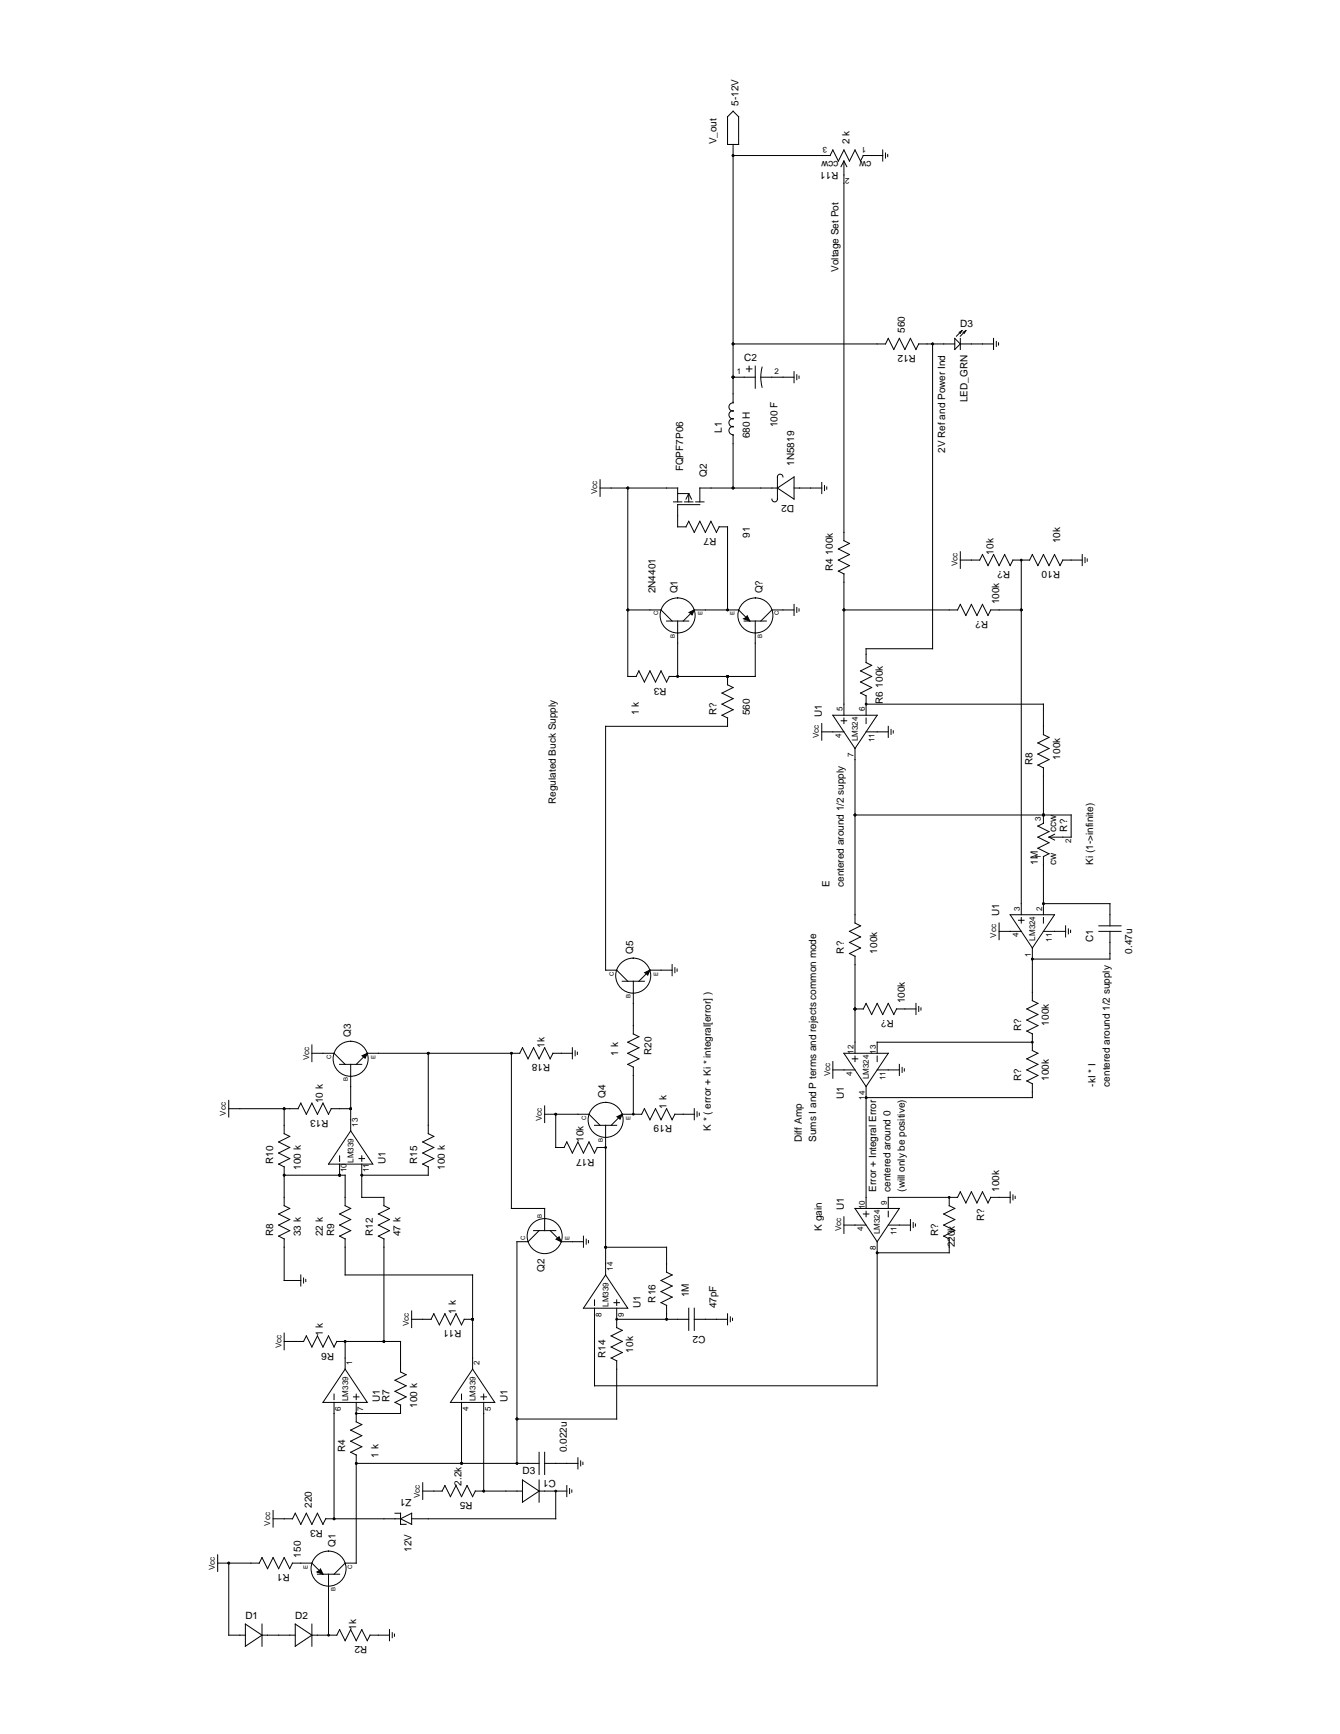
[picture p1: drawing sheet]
<svg xmlns="http://www.w3.org/2000/svg" width="216mm" height="279mm" viewBox="0 0 216 279" stroke-linecap="round" stroke-linejoin="round" font-family="sans-serif">
<g fill="none" stroke="#000" stroke-width=".16">
<path d="M117.2 18.8l.9-.9 .9 .9v4.5h-1.8zM118.1 23.3v41.6a.65 .65 0 0 0-.7 .7 .65 .65 0 0 0 .7 .6 .64 .64 0 0 0-.7 .6 .64 .64 0 0 0 .7 .7 .64 .64 0 0 0-.7 .6 .64 .64 0 0 0 .7 .6 .65 .65 0 0 0-.7 .7 .65 .65 0 0 0 .7 .6v8.6M118.1 25.1h15.6l.5-.9 .9 1.8 .9-1.8 .9 1.8 .9-1.8 .9 1.8 .4-.9h3.1M136 26l-.5 .9M136.4 26.9l-.4-.9v61.1l.9 .5-1.8 .9 1.8 .9-1.8 .8 1.8 .9-1.8 .9 .9 .5M142.2 24.2v1.8M142.7 24.7v.8M143 24.9v.3M118.1 55.4h24.6l.4-.9 .9 1.8 .9-1.8 .9 1.8 .9-1.8 .9 1.8 .4-.9h5.8M120.3 59.4h.8M120.7 59v.9M121.7 59v3.6"/>
<path d="M122.8 59.2a6.2 6.2 0 0 0 0 3.2M127.9 59.9v1.8M150.3 55.4v49.1h-10.8v2.3l.9 .4-1.7 .9 1.7 .9-1.7 .9 1.7 .9-1.7 .9 .8 .4M153.8 54.5l.9 .9-.9 .9zM154.7 54.5v1.8M154.7 55.4h5.4M155 53.3l-.3 .4M155 53.3l-.9 .9M155 53.3l-.5 .2M155.6 53.3l-.3 .4M155.6 53.3l-.9 .9M155.6 53.3l-.4 .2"/>
<path d="M160.1 54.5v1.8M160.5 55v.8M160.9 55.2v.4M96.7 78.6h12.5v2.3M96.7 77.3v2.7M101.1 78.6v30.4h1.4l.4-.9 .9 1.8 .9-1.8 .9 1.8 .9-1.8 .9 1.8 .4-.9h13.9v-8.9M109.2 79.5h1.8M111 79.5l-.5 .9M111 79.5l.4 .9M111 79.5v1.4M118.1 60.8h3.6M125.3 78.6l2.6-1.7v3.5z"/>
<path d="M125.3 78.6h-12.5v2.3M126.1 76.9a.45 .45 0 0 0-.4-.5 .45 .45 0 0 0-.4 .5v3.5a.45 .45 0 0 1-.5 .5 .45 .45 0 0 1-.4-.5M127.9 60.8h-5.3M127.9 78.6h4.5M128.4 60.4v.8M128.7 60.6v.4M132.4 77.7v1.8M132.8 78.2v.8M133.2 78.5v.3M101.1 98.3h5.4l1.8 1.8M108.5 80.9h1.4M110.3 80.9h1.3"/>
<path d="M111 98.7l.9-.4-.4 .8zM112.1 80.9h1.3M112.8 81.3h-3.6v3.6h1.3l.5-.9 .9 1.8 .9-1.8 .8 1.8 .9-1.8 .9 1.8 .5-.9M115.9 84.9h1.3v13.4M119.8 99.7l.4-.2 .2-.3 .4 .9zM124.4 98.3l-1.8 1.8M124.4 98.3h3.5M127.9 97.4v1.8M128.4 97.9v.8M128.7 98.1v.4M136 92.5v22.7M136 98.3h18.3l.4-.9 .9 1.8 .9-1.8 .9 1.8 .9-1.8 .9 1.8 .4-.9h4.9"/>
<path d="M154.7 88.9v2.7M163.2 90.2h2.7l.4-.8 .9 1.7 .9-1.7 .9 1.7 .9-1.7 .9 1.7 .4-.9h3.2M163.2 90.2l-.4 .9-.9-1.7-.9 1.7-.9-1.7-.9 1.7-.9-1.7-.5 .8h-3.1M164.5 90.2v57.2M174.4 89.4v1.7M174.8 89.8v.8M175.2 90.1v.3M107.4 100.1h3.6M109.2 100.1v8.9M110.1 100.1l1.8-1.8h7.1l1.8 1.8M116.3 111.7l1.8 .9-1.8 .9 1.8 .9-1.8 .8 .9 .5v1.3M117.2 117h-19.6v39.3h1.8l1.7 1.8"/>
<path d="M117.2 109v1.3l.9 .5-1.8 .9M119.9 100.1h3.6M132.4 116.6v2.7M132.4 117.9h3.6M134.2 115.2h7.1l-3.5 5.4zM135.5 116.1h.9M136 115.7v.9M139.5 113.5h28.6v4.9l.9 .4-1.8 .9 1.8 .9-1.8 .9 1.8 .9-1.8 .9M139.5 117.9h3.6M139.5 112.1v3.1M139.5 115.7v.9M143.1 117v1.8"/>
<path d="M143.6 117.5v.8M143.9 117.7v.4M137.8 120.6v28.1l.9 .5-1.8 .9 1.8 .9-1.8 .9 1.8 .9-1.8 .8 .9 .5v15.6M137.8 131.3h34.8v3.6h-3.6M167.2 123.3l.9 .4M168.1 123.7v9l-.9 .4 1.8 .9-1.8 .9 1.8 .9-1.8 .9 1.8 .9-.9 .4v9.4M169 134.9l.9 .5M169.9 134.4l-.9 .5M100.3 158.1h3.5M102 158.1v8.5l.9 .4-1.8 .9 1.8 .9-1.8 .9 1.8 .9-1.8 .9 .9 .4v7.6M103.9 156.7l.8-.4-.3 .8zM108.3 156.3h-3.6l-1.8 1.8"/>
<path d="M108.3 155.4v1.8M108.7 155.9v.8M109.1 156.1v.4M161 148.7v2.7M162.8 147.4h7.1l-3.6 5.4zM164.1 148.3h.9M164.5 147.8v.9M164.5 150.1h-3.5M166.3 152.8v8.4l.9 .5-1.8 .9 1.8 .9-1.8 .9 1.8 .9-1.8 .8 .9 .5M168.1 147.8v.9M168.1 145.6h10.7v3.6M168.1 150.1h3.6"/>
<path d="M171.7 149.2v1.8M172.1 149.7v.8M172.5 149.9v.4M177 150.1h3.6M177 149.2h3.6M178.8 150.1v4.4h-12.5M36.9 178.6h11.1l.5-.8 .9 1.7 .9-1.7 .8 1.7 .9-1.7 .9 1.7 .5-.9h3.1M36.9 177.3v2.7M45.8 178.6v4.1l.9 .4-1.8 .9 1.8 .9-1.8 .9 1.8 .9-1.8 .9 .9 .4M50.3 169.7h3.5l1.8 1.8M50.3 168.4v2.7M54.7 171.5h3.6"/>
<path d="M56.5 171.5v10.7M58.3 170.1l.9-.4-.4 .8zM69 169.7v13l.9 .4-1.8 .9 1.8 .9-1.8 .9 1.8 .9-1.8 .9 .9 .4M82.4 169.7v25h5.4v3.6M87.8 178.2v2.7M87.8 179.5h1.7M89.1 169.7h3.1M89.1 169.7l-.5 .9-.8-1.8-.9 1.8-.9-1.8-.9 1.8-.9-1.8-.5 .9h-24.5l-1.8 1.8M92.2 168.8v1.8M92.7 169.3v.8M93 169.5v.4M99.4 179.9l.9-.4-.4 .8z"/>
<path d="M108.7 179.5h3.2M108.7 179.5l-.4 .9-.9-1.8-.9 1.8-.9-1.8-.9 1.8-.9-1.8-.4 .9h-3.1l-1.8 1.8M111.9 178.6v1.8M112.3 179.1v.8M112.7 179.4v.3M134.2 172.4h3.6M134.2 171.1v2.6M136 169.7h7.1l-3.6 5.4zM137.3 170.6h.9M137.8 170.2v.9M139.5 175.1v19.6M141.3 170.2v.9"/>
<path d="M141.3 172.4h3.6M144.9 171.5v1.8M145.3 172v.8M145.7 172.2v.4M147.6 162.6h-3.1l-.5 .9-.9-1.8-.9 1.8-.9-1.8-.9 1.8-.9-1.8-.4 .9h-1.3M147.6 161.7v1.8M148 162.2v.8M148.4 162.4v.4M166.3 166.6v2.7l.9 .4-1.8 .9 1.8 .9-1.8 .9 1.8 .9-1.8 .9 .9 .4v2.3h-26.8M166.3 167.9h-25v1.8M45.8 189.4h9.8v4.9l.9 .4-1.8 .9 1.8 .9-1.8 .9 1.8 .9-1.8 .9 .9 .4v5.8h20.5v15.2M45.8 188v6.3l.9 .4-1.8 .9 1.8 .9-1.8 .9 1.8 .9-1.8 .9 .9 .4v6.7h2.7"/>
<path d="M54.7 186.2v.9M54.7 187.6v1.8M56.5 182.2l3.6 5.4h-7.2zM57.8 186.7h.9M58.3 187.6v5.3h3.6v1.4l.9 .4-1.8 .9 1.8 .9-1.8 .9 1.8 .9-1.8 .9 .9 .4v16.5M58.3 186.2v.9M69 188v1.4h-10.7M86 198.3h3.5M86.9 198.3l-1.8 1.8h-1.8v35.7h-25.9M88.6 198.3l1.8 1.8h3.6M89.6 199.7l.5-.4 .3 .8zM94 199.2v1.8"/>
<path d="M94.5 199.7v.8M94.8 199.9v.4M95.8 181.3h3.6M96.7 181.3l-1.8-1.8h-5.4v5.4h1.4l.4-.9 .9 1.8 .9-1.8 .9 1.8 .9-1.8 .9 1.8 .4-.9h1.4M97.6 181.3v24.1M136 196.1v2.6M136 197.4h3.5M137.8 194.7h7.1l-3.6 5.4zM139.1 195.6h.9M139.5 195.2v.9M143.1 197.4h3.6M143.1 195.2v.9"/>
<path d="M146.7 196.5v1.8M147.1 197v.8M147.5 197.2v.4M152.9 192.9v1.4l.9 .4-1.8 .9 1.8 .9-1.8 .9 1.8 .9-1.8 .9 .9 .4v2.3h-11.6M162.8 192.9h-3.2l-.4 .9-.9-1.8-.9 1.8-.9-1.8-.9 1.8-.9-1.8-.4 .9h-11.2v1.8M162.8 192v1.8M163.2 192.5v.8M163.6 192.8v.3M45.8 216.1h3.1l.5-.8 .9 1.7 .8-1.7 .9 1.7 .9-1.7 .9 1.7 .5-.9h10.2v5l.9 .4-1.8 .9 1.8 .9-1.8 .9 1.8 .9-1.8 .9 .9 .4v1.4h-7.1M45.8 214.8v2.7M48.5 205.4v1.8M48.9 205.9v.8"/>
<path d="M49.3 206.1v.4M55.6 216.1v4.5M66.3 212.6h3.1l.5-.9 .9 1.8 .9-1.8 .9 1.8 .9-1.8 .9 1.8 .4-.9h1.3M66.3 211.2v2.7M95.8 209.5v.8M97.6 201h9.8v4l.9 .4-1.8 .9 1.8 .9-1.8 .9 1.8 .9-1.8 .9 .9 .4v2.3M97.6 205.4l3.5 5.4h-7.1zM98.5 218.8l.9 .5M98.9 209.9h.9M99.4 212.6h11.6M99.4 209.5v.8M99.4 210.8v3.1l.9 .5-1.8 .9 1.8 .8-1.8 .9 1.8 .9-1.8 .9"/>
<path d="M99.4 219.3v9.4h-16.1M111 210.8v3.6M111.9 210.8v3.6M111.9 212.6h5.3M117.2 211.7v1.8M117.7 212.2v.8M118 212.4v.4M141.3 200.1v23.2h-45.5v-12.5M53.8 226v18.7M53.8 224.6v.9M55.6 220.6l3.6 5.4h-7.2zM56.5 234l.9 .5"/>
<path d="M56.9 225.1h.9M57.4 234.4v17.5h-1.8l-1.8 1.8M57.4 224.6v.9M57.4 226v3.1l.9 .4-1.8 .9 1.8 .9-1.8 .9 1.8 .9-1.8 .9M68.1 238.9v2.7M74.4 224.6v.9M74.4 226v9.8M76.1 220.6l3.6 5.4h-7.1zM77.5 225.1h.9M77.9 226v14.3M77.9 224.6v.9M84.2 238.5l2.7 1.8-2.7 1.7z"/>
<path d="M86.9 235.8h-3.6M86.9 234v3.6M86.9 238.5v3.5M87.8 234v3.6M87.8 235.8h5.3M91.3 239.4v1.8M91.8 239.9v.8M93.1 234.9v1.8M93.6 235.4v.8M93.9 235.6v.4M35.1 251.9h1.8M35.1 250.5v2.7"/>
<path d="M44 243.4v2.7M47.1 251.9h3.2l1.7 1.8M47.1 251.9l-.4 .9-.9-1.8-.9 1.8-.9-1.8-.9 1.8-.9-1.8-.4 .9h-4.9v11.6h2.6M51.1 253.3l.4-.2 .1-.3 .4 .9zM51.1 253.7h3.6M52.5 244.7h12M52.5 244.7l-.5 .9-.9-1.8-.8 1.8-.9-1.8-.9 1.8-.9-1.8-.5 .9h-3.1M52.9 253.7v9.8M63.6 243.8h.9v1.8h.9M64.5 244.7l1.8-.9v1.8zM68.1 240.3h3.1l.5-.9 .9 1.8 .9-1.8 .9 1.8 .9-1.8 .8 1.8 .5-.9h7.6M89.5 240.3v4.4h-23.2"/>
<path d="M91.3 240.3h-4.4M92.1 240.1v.3M39.5 261.7l2.7 1.8-2.7 1.8zM42.2 261.7v3.6M47.6 263.5h-5.4M47.6 261.7l2.7 1.8-2.7 1.8zM50.3 263.5h4l.4-.9 .9 1.8 .9-1.8 .9 1.8 .9-1.8 .9 1.8 .4-.9h3.2M50.3 261.7v3.6M62.8 262.6v1.8M63.2 263.1v.8M63.6 263.3v.4"/>
<circle cx="109.2" cy="99.2" r="2.82"/>
<circle cx="121.7" cy="99.2" r="2.82"/>
<circle cx="102" cy="157.2" r="2.82"/>
<circle cx="56.5" cy="170.6" r="2.82"/>
<circle cx="87.8" cy="199.2" r="2.82"/>
<circle cx="97.6" cy="180.4" r="2.82"/>
<circle cx="52.9" cy="252.8" r="2.82"/>
</g>
<g fill="#000">
<path d="M111 98.7l.9-.4-.4 .8zM119.8 99.7l.4-.2 .2-.3 .4 .9zM103.9 156.7l.8-.4-.3 .8zM58.3 170.1l.9-.4-.4 .8zM89.6 199.7l.5-.4 .3 .8zM99.4 179.9l.9-.4-.4 .8zM51.1 253.3l.4-.2 .1-.3 .4 .9z"/>
<circle cx="118.1" cy="25.1" r=".22"/>
<circle cx="118.1" cy="55.4" r=".22"/>
<circle cx="150.3" cy="55.4" r=".22"/>
<circle cx="101.2" cy="78.6" r=".22"/>
<circle cx="118.1" cy="78.6" r=".22"/>
<circle cx="118.1" cy="60.8" r=".22"/>
<circle cx="101.2" cy="98.3" r=".22"/>
<circle cx="117.2" cy="98.3" r=".22"/>
<circle cx="136" cy="98.3" r=".22"/>
<circle cx="164.5" cy="90.3" r=".22"/>
<circle cx="164.5" cy="98.3" r=".22"/>
<circle cx="109.2" cy="109" r=".22"/>
<circle cx="117.2" cy="109" r=".22"/>
<circle cx="139.6" cy="113.5" r=".22"/>
<circle cx="137.8" cy="131.3" r=".22"/>
<circle cx="168.1" cy="131.3" r=".22"/>
<circle cx="166.3" cy="154.5" r=".22"/>
<circle cx="168.1" cy="145.6" r=".22"/>
<circle cx="45.8" cy="178.6" r=".22"/>
<circle cx="56.5" cy="178.6" r=".22"/>
<circle cx="69" cy="169.7" r=".22"/>
<circle cx="82.4" cy="169.7" r=".22"/>
<circle cx="89.5" cy="179.5" r=".22"/>
<circle cx="102" cy="179.5" r=".22"/>
<circle cx="137.8" cy="162.6" r=".22"/>
<circle cx="139.6" cy="176.9" r=".22"/>
<circle cx="166.3" cy="167.9" r=".22"/>
<circle cx="45.8" cy="189.4" r=".22"/>
<circle cx="54.7" cy="189.4" r=".22"/>
<circle cx="58.3" cy="189.4" r=".22"/>
<circle cx="97.6" cy="184.9" r=".22"/>
<circle cx="152.9" cy="192.9" r=".22"/>
<circle cx="55.6" cy="216.2" r=".22"/>
<circle cx="61.8" cy="216.2" r=".22"/>
<circle cx="76.1" cy="212.6" r=".22"/>
<circle cx="97.6" cy="201" r=".22"/>
<circle cx="99.4" cy="212.6" r=".22"/>
<circle cx="107.4" cy="212.6" r=".22"/>
<circle cx="141.3" cy="201.9" r=".22"/>
<circle cx="57.4" cy="227.8" r=".22"/>
<circle cx="57.4" cy="235.8" r=".22"/>
<circle cx="74.4" cy="235.8" r=".22"/>
<circle cx="83.3" cy="235.8" r=".22"/>
<circle cx="83.3" cy="228.6" r=".22"/>
<circle cx="36.9" cy="251.9" r=".22"/>
<circle cx="53.8" cy="244.7" r=".22"/>
<circle cx="77.9" cy="240.3" r=".22"/>
<circle cx="89.5" cy="240.3" r=".22"/>
<circle cx="52.9" cy="263.5" r=".22"/>
</g>
<g font-size="1.6">
<text x="119" y="17" transform="rotate(-90 119 17)">5-12V</text>
<text x="115.4" y="23.3" transform="rotate(-90 115.4 23.3)">V_out</text>
<text x="136.9" y="23.3" transform="rotate(-90 136.9 23.3)">2 k</text>
<text x="135.1" y="26" transform="rotate(-180 135.1 26)">ccw</text>
<text x="135.1" y="27.7" transform="rotate(-180 135.1 27.7)">R11</text>
<text x="140.4" y="26" transform="rotate(-180 140.4 26)">cw</text>
<text x="135.1" y="43.8" transform="rotate(-90 135.1 43.8)">Voltage Set Pot</text>
<text x="145.8" y="53.6" transform="rotate(-90 145.8 53.6)">560</text>
<text x="154.7" y="52.7">D3</text>
<text x="119.9" y="58.1">C2</text>
<text x="147.6" y="57.2" transform="rotate(-180 147.6 57.2)">R12</text>
<text x="155.9" y="64.8" transform="rotate(-90 155.9 64.8)">LED_GRN</text>
<text x="116.3" y="69.7" transform="rotate(-90 116.3 69.7)">L1</text>
<text x="120.8" y="70.6" transform="rotate(-90 120.8 70.6)">680 H</text>
<text x="125.3" y="68.8" transform="rotate(-90 125.3 68.8)">100 F</text>
<text x="110.1" y="76" transform="rotate(-90 110.1 76)">FQPF7P06</text>
<text x="113.9" y="76.9" transform="rotate(-90 113.9 76.9)">Q2</text>
<text x="127.9" y="75.1" transform="rotate(-90 127.9 75.1)">1N5819</text>
<text x="152.3" y="73" transform="rotate(-90 152.3 73)">2V Ref and Power Ind</text>
<text x="127.9" y="81.3" transform="rotate(-180 127.9 81.3)">D2</text>
<text x="115.4" y="86.7" transform="rotate(-180 115.4 86.7)">R7</text>
<text x="120.8" y="86.7" transform="rotate(-90 120.8 86.7)">91</text>
<text x="160.1" y="89.4" transform="rotate(-90 160.1 89.4)">10k</text>
<text x="170.8" y="87.6" transform="rotate(-90 170.8 87.6)">10k</text>
<text x="105.6" y="95.6" transform="rotate(-90 105.6 95.6)">2N4401</text>
<text x="109.2" y="95.6" transform="rotate(-90 109.2 95.6)">Q1</text>
<text x="122.8" y="95.6" transform="rotate(-90 122.8 95.6)">Q?</text>
<text x="134.2" y="92" transform="rotate(-90 134.2 92)">R4 100k</text>
<text x="162.8" y="92" transform="rotate(-180 162.8 92)">R?</text>
<text x="170.8" y="92" transform="rotate(-180 170.8 92)">R10</text>
<text x="159.2" y="100.1" transform="rotate(-180 159.2 100.1)">R?</text>
<text x="161" y="97.4" transform="rotate(-90 161 97.4)">100k</text>
<text x="107.4" y="110.8" transform="rotate(-180 107.4 110.8)">R3</text>
<text x="142.2" y="113.5" transform="rotate(-90 142.2 113.5)">R6 100k</text>
<text x="102.9" y="115.2" transform="rotate(-90 102.9 115.2)">1 k</text>
<text x="115.4" y="115.2" transform="rotate(-90 115.4 115.2)">R?</text>
<text x="120.8" y="115.2" transform="rotate(-90 120.8 115.2)">560</text>
<text x="132.4" y="115.5" transform="rotate(-90 132.4 115.5)">U1</text>
<text x="166.3" y="123.3" transform="rotate(-90 166.3 123.3)">R8</text>
<text x="170.8" y="122.4" transform="rotate(-90 170.8 122.4)">100k</text>
<text x="89.5" y="129.5" transform="rotate(-90 89.5 129.5)">Regulated Buck Supply</text>
<text x="170.2" y="134" transform="rotate(-90 170.2 134)">ccw</text>
<text x="171.9" y="134" transform="rotate(-90 171.9 134)">R?</text>
<text x="133.7" y="142.9" transform="rotate(-90 133.7 142.9)">E</text>
<text x="136" y="142.9" transform="rotate(-90 136 142.9)">centered around 1/2 supply</text>
<text x="167.2" y="139.4" transform="rotate(-90 167.2 139.4)">1M</text>
<text x="170.2" y="139.4" transform="rotate(-90 170.2 139.4)">cw</text>
<text x="176.2" y="139.4" transform="rotate(-90 176.2 139.4)">Ki (1-&gt;infinite)</text>
<text x="161" y="147.7" transform="rotate(-90 161 147.7)">U1</text>
<text x="102" y="153.6" transform="rotate(-90 102 153.6)">Q5</text>
<text x="136" y="153.6" transform="rotate(-90 136 153.6)">R?</text>
<text x="141.3" y="153.6" transform="rotate(-90 141.3 153.6)">100k</text>
<text x="176.2" y="151.9" transform="rotate(-90 176.2 151.9)">C1</text>
<text x="182.4" y="153.6" transform="rotate(-90 182.4 153.6)">0.47u</text>
<text x="145.8" y="161.7" transform="rotate(-90 145.8 161.7)">100k</text>
<text x="56.5" y="167" transform="rotate(-90 56.5 167)">Q3</text>
<text x="144" y="164.4" transform="rotate(-180 144 164.4)">R?</text>
<text x="164.5" y="166.1" transform="rotate(-90 164.5 166.1)">R?</text>
<text x="169" y="165.3" transform="rotate(-90 169 165.3)">100k</text>
<text x="87.8" y="168.8" transform="rotate(-90 87.8 168.8)">1k</text>
<text x="88.6" y="171.5" transform="rotate(-180 88.6 171.5)">R18</text>
<text x="99.6" y="170.1" transform="rotate(-90 99.6 170.1)">1 k</text>
<text x="104.9" y="170" transform="rotate(-90 104.9 170)">R20</text>
<text x="52" y="177.8" transform="rotate(-90 52 177.8)">10 k</text>
<text x="97.6" y="176.9" transform="rotate(-90 97.6 176.9)">Q4</text>
<text x="107.4" y="178.6" transform="rotate(-90 107.4 178.6)">1 k</text>
<text x="136" y="177.1" transform="rotate(-90 136 177.1)">U1</text>
<text x="164.5" y="174.2" transform="rotate(-90 164.5 174.2)">R?</text>
<text x="169" y="174.2" transform="rotate(-90 169 174.2)">100k</text>
<text x="176.5" y="175.1" transform="rotate(-90 176.5 175.1)">-kI * I</text>
<text x="178.8" y="175.1" transform="rotate(-90 178.8 175.1)">centered around 1/2 supply</text>
<text x="52.9" y="180.4" transform="rotate(-180 52.9 180.4)">R13</text>
<text x="94" y="184" transform="rotate(-90 94 184)">10k</text>
<text x="108.3" y="181.3" transform="rotate(-180 108.3 181.3)">R19</text>
<text x="114.5" y="182.2" transform="rotate(-90 114.5 182.2)">K * ( error + Ki * integral[error] )</text>
<text x="129.2" y="184" transform="rotate(-90 129.2 184)">Diff Amp</text>
<text x="131.5" y="184" transform="rotate(-90 131.5 184)">Sums I and P terms and rejects common mode</text>
<text x="44" y="187.6" transform="rotate(-90 44 187.6)">R10</text>
<text x="48.5" y="188.5" transform="rotate(-90 48.5 188.5)">100 k</text>
<text x="62.1" y="187.6" transform="rotate(-90 62.1 187.6)">U1</text>
<text x="67.2" y="187.6" transform="rotate(-90 67.2 187.6)">R15</text>
<text x="71.7" y="188.5" transform="rotate(-90 71.7 188.5)">100 k</text>
<text x="95.8" y="186.7" transform="rotate(-180 95.8 186.7)">R17</text>
<text x="136" y="195" transform="rotate(-90 136 195)">U1</text>
<text x="141.2" y="192" transform="rotate(-90 141.2 192)">Error + Integral Error</text>
<text x="143.5" y="192" transform="rotate(-90 143.5 192)">centered around 0</text>
<text x="145.8" y="192" transform="rotate(-90 145.8 192)">(will only be positive)</text>
<text x="158.5" y="196.8" transform="rotate(-90 158.5 196.8)">R?</text>
<text x="161" y="192" transform="rotate(-90 161 192)">100k</text>
<text x="44" y="199.2" transform="rotate(-90 44 199.2)">R8</text>
<text x="48.5" y="199.2" transform="rotate(-90 48.5 199.2)">33 k</text>
<text x="52" y="199.2" transform="rotate(-90 52 199.2)">22 k</text>
<text x="53.8" y="199.2" transform="rotate(-90 53.8 199.2)">R9</text>
<text x="60.1" y="199.2" transform="rotate(-90 60.1 199.2)">R12</text>
<text x="64.5" y="199.2" transform="rotate(-90 64.5 199.2)">47 k</text>
<text x="132.4" y="198.3" transform="rotate(-90 132.4 198.3)">K gain</text>
<text x="151.2" y="199.2" transform="rotate(-90 151.2 199.2)">R?</text>
<text x="153.8" y="201" transform="rotate(-90 153.8 201)">220k</text>
<text x="87.8" y="204.9" transform="rotate(-90 87.8 204.9)">Q2</text>
<text x="105.6" y="209.9" transform="rotate(-90 105.6 209.9)">R16</text>
<text x="111" y="209" transform="rotate(-90 111 209)">1M</text>
<text x="52" y="215.3" transform="rotate(-90 52 215.3)">1 k</text>
<text x="73.5" y="211.7" transform="rotate(-90 73.5 211.7)">1 k</text>
<text x="74.4" y="214.4" transform="rotate(-180 74.4 214.4)">R11</text>
<text x="103.2" y="210.8" transform="rotate(-90 103.2 210.8)">U1</text>
<text x="113.6" y="215.3" transform="rotate(-180 113.6 215.3)">C2</text>
<text x="115.4" y="210.8" transform="rotate(-90 115.4 210.8)">47pF</text>
<text x="53.8" y="217.9" transform="rotate(-180 53.8 217.9)">R6</text>
<text x="97.6" y="218.8" transform="rotate(-90 97.6 218.8)">R14</text>
<text x="102" y="217.9" transform="rotate(-90 102 217.9)">10k</text>
<text x="61.2" y="226" transform="rotate(-90 61.2 226)">U1</text>
<text x="62.8" y="226" transform="rotate(-90 62.8 226)">R7</text>
<text x="67.2" y="226.9" transform="rotate(-90 67.2 226.9)">100 k</text>
<text x="81.8" y="226" transform="rotate(-90 81.8 226)">U1</text>
<text x="55.6" y="234" transform="rotate(-90 55.6 234)">R4</text>
<text x="61" y="234.9" transform="rotate(-90 61 234.9)">1 k</text>
<text x="74.4" y="239.4" transform="rotate(-90 74.4 239.4)">2.2k</text>
<text x="84.2" y="237.6">D3</text>
<text x="89.5" y="238.5" transform="rotate(-180 89.5 238.5)">C1</text>
<text x="91.3" y="234" transform="rotate(-90 91.3 234)">0.022u</text>
<text x="50.3" y="242.9" transform="rotate(-90 50.3 242.9)">220</text>
<text x="66.3" y="241.6" transform="rotate(-180 66.3 241.6)">Z1</text>
<text x="76.1" y="242" transform="rotate(-180 76.1 242)">R5</text>
<text x="48.5" y="251" transform="rotate(-90 48.5 251)">150</text>
<text x="52" y="246.5" transform="rotate(-180 52 246.5)">R3</text>
<text x="54.1" y="249.2" transform="rotate(-90 54.1 249.2)">Q1</text>
<text x="66.3" y="250.1" transform="rotate(-90 66.3 250.1)">12V</text>
<text x="46.7" y="253.7" transform="rotate(-180 46.7 253.7)">R1</text>
<text x="39.5" y="260.8">D1</text>
<text x="47.6" y="260.8">D2</text>
<text x="57.4" y="262.6" transform="rotate(-90 57.4 262.6)">1k</text>
<text x="59.2" y="265.3" transform="rotate(-180 59.2 265.3)">R2</text>
</g>
<g font-size="1.3">
<text x="133.3" y="23.7" transform="rotate(-180 133.3 23.7)">3</text>
<text x="139.5" y="23.7" transform="rotate(-180 139.5 23.7)">1</text>
<text x="136.9" y="28.6" transform="rotate(-180 136.9 28.6)">2</text>
<text x="118.7" y="60.3">1</text>
<text x="124.8" y="60.3">2</text>
<text x="96.2" y="79.7" transform="rotate(-90 96.2 79.7)">Vcc</text>
<text x="154.3" y="91.3" transform="rotate(-90 154.3 91.3)">Vcc</text>
<text x="132" y="119" transform="rotate(-90 132 119)">Vcc</text>
<text x="135.5" y="118.9" transform="rotate(-90 135.5 118.9)">4</text>
<text x="135.7" y="114.6" transform="rotate(-90 135.7 114.6)">5</text>
<text x="138.2" y="119.4" transform="rotate(-90 138.2 119.4)">LM324</text>
<text x="139.3" y="114.6" transform="rotate(-90 139.3 114.6)">6</text>
<text x="140.9" y="119.6" transform="rotate(-90 140.9 119.6)">11</text>
<text x="137.5" y="122" transform="rotate(-90 137.5 122)">7</text>
<text x="167.7" y="132.2" transform="rotate(-90 167.7 132.2)">3</text>
<text x="172.6" y="135.8" transform="rotate(-90 172.6 135.8)">2</text>
<text x="167.7" y="138.5" transform="rotate(-90 167.7 138.5)">1</text>
<text x="164.3" y="146.8" transform="rotate(-90 164.3 146.8)">3</text>
<text x="167.9" y="146.8" transform="rotate(-90 167.9 146.8)">2</text>
<text x="160.5" y="151.1" transform="rotate(-90 160.5 151.1)">Vcc</text>
<text x="164.1" y="151" transform="rotate(-90 164.1 151)">4</text>
<text x="166.1" y="154.1" transform="rotate(-90 166.1 154.1)">1</text>
<text x="166.8" y="151.6" transform="rotate(-90 166.8 151.6)">LM324</text>
<text x="169.5" y="151.7" transform="rotate(-90 169.5 151.7)">11</text>
<text x="49.8" y="170.8" transform="rotate(-90 49.8 170.8)">Vcc</text>
<text x="133.7" y="173.4" transform="rotate(-90 133.7 173.4)">Vcc</text>
<text x="137.3" y="173.3" transform="rotate(-90 137.3 173.3)">4</text>
<text x="137.5" y="169.8" transform="rotate(-90 137.5 169.8)">12</text>
<text x="140" y="173.9" transform="rotate(-90 140 173.9)">LM324</text>
<text x="141.1" y="169.8" transform="rotate(-90 141.1 169.8)">13</text>
<text x="36.4" y="179.8" transform="rotate(-90 36.4 179.8)">Vcc</text>
<text x="139.3" y="177.2" transform="rotate(-90 139.3 177.2)">14</text>
<text x="142.7" y="174.1" transform="rotate(-90 142.7 174.1)">11</text>
<text x="57.6" y="181.5" transform="rotate(-90 57.6 181.5)">13</text>
<text x="87.3" y="180.7" transform="rotate(-90 87.3 180.7)">Vcc</text>
<text x="55.8" y="188.9" transform="rotate(-90 55.8 188.9)">10</text>
<text x="57" y="187.4" transform="rotate(-90 57 187.4)">LM339</text>
<text x="59.4" y="188.9" transform="rotate(-90 59.4 188.9)">11</text>
<text x="139.3" y="194.8" transform="rotate(-90 139.3 194.8)">10</text>
<text x="142.9" y="194.1" transform="rotate(-90 142.9 194.1)">9</text>
<text x="135.5" y="198.4" transform="rotate(-90 135.5 198.4)">Vcc</text>
<text x="139.1" y="198.3" transform="rotate(-90 139.1 198.3)">4</text>
<text x="141.1" y="201.5" transform="rotate(-90 141.1 201.5)">8</text>
<text x="141.8" y="198.9" transform="rotate(-90 141.8 198.9)">LM324</text>
<text x="144.5" y="199.1" transform="rotate(-90 144.5 199.1)">11</text>
<text x="98.7" y="204.8" transform="rotate(-90 98.7 204.8)">14</text>
<text x="65.9" y="213.7" transform="rotate(-90 65.9 213.7)">Vcc</text>
<text x="96.9" y="212.1" transform="rotate(-90 96.9 212.1)">8</text>
<text x="98.1" y="210.6" transform="rotate(-90 98.1 210.6)">LM339</text>
<text x="100.5" y="212.1" transform="rotate(-90 100.5 212.1)">9</text>
<text x="45.3" y="217.3" transform="rotate(-90 45.3 217.3)">Vcc</text>
<text x="56.7" y="219.9" transform="rotate(-90 56.7 219.9)">1</text>
<text x="77.3" y="219.9" transform="rotate(-90 77.3 219.9)">2</text>
<text x="54.9" y="227.3" transform="rotate(-90 54.9 227.3)">6</text>
<text x="56.1" y="225.7" transform="rotate(-90 56.1 225.7)">LM339</text>
<text x="58.5" y="227.3" transform="rotate(-90 58.5 227.3)">7</text>
<text x="75.5" y="227.3" transform="rotate(-90 75.5 227.3)">4</text>
<text x="76.6" y="225.7" transform="rotate(-90 76.6 225.7)">LM339</text>
<text x="79.1" y="227.3" transform="rotate(-90 79.1 227.3)">5</text>
<text x="43.6" y="245.8" transform="rotate(-90 43.6 245.8)">Vcc</text>
<text x="67.7" y="241.4" transform="rotate(-90 67.7 241.4)">Vcc</text>
<text x="34.6" y="253" transform="rotate(-90 34.6 253)">Vcc</text>
</g>
<g font-size="1">
<text x="106.1" y="99.2" transform="rotate(-90 106.1 99.2)">C</text>
<text x="113.2" y="99.2" transform="rotate(-90 113.2 99.2)">E</text>
<text x="118.3" y="99.2" transform="rotate(-90 118.3 99.2)">E</text>
<text x="125.5" y="99.2" transform="rotate(-90 125.5 99.2)">C</text>
<text x="108.7" y="102.7" transform="rotate(-90 108.7 102.7)">B</text>
<text x="122.8" y="102.7" transform="rotate(-90 122.8 102.7)">B</text>
<text x="98.9" y="157.2" transform="rotate(-90 98.9 157.2)">C</text>
<text x="101.6" y="160.8" transform="rotate(-90 101.6 160.8)">B</text>
<text x="106.1" y="157.2" transform="rotate(-90 106.1 157.2)">E</text>
<text x="53.4" y="170.6" transform="rotate(-90 53.4 170.6)">C</text>
<text x="60.5" y="170.6" transform="rotate(-90 60.5 170.6)">E</text>
<text x="56.1" y="174.2" transform="rotate(-90 56.1 174.2)">B</text>
<text x="94.5" y="180.4" transform="rotate(-90 94.5 180.4)">C</text>
<text x="97.1" y="184" transform="rotate(-90 97.1 184)">B</text>
<text x="101.6" y="180.4" transform="rotate(-90 101.6 180.4)">E</text>
<text x="87.3" y="196.3" transform="rotate(-90 87.3 196.3)">B</text>
<text x="84.6" y="199.9" transform="rotate(-90 84.6 199.9)">C</text>
<text x="91.8" y="199.8" transform="rotate(-90 91.8 199.8)">E</text>
<text x="49.6" y="252.8" transform="rotate(-90 49.6 252.8)">E</text>
<text x="54.1" y="256.3" transform="rotate(-90 54.1 256.3)">B</text>
<text x="56.7" y="252.8" transform="rotate(-90 56.7 252.8)">C</text>
</g>
</svg>
